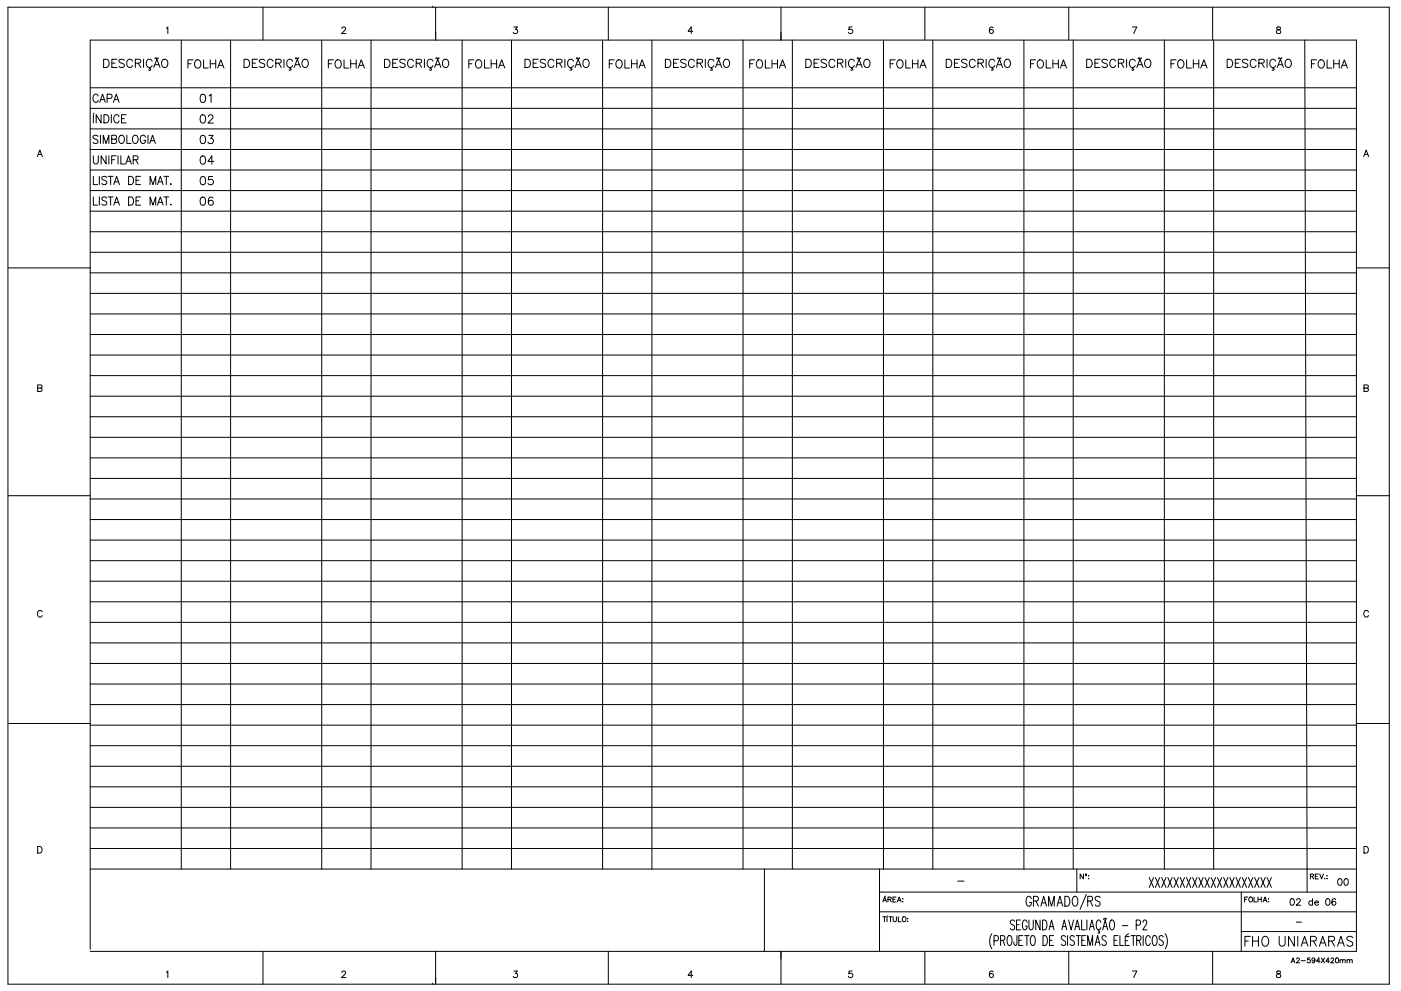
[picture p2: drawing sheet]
<svg xmlns="http://www.w3.org/2000/svg" width="594mm" height="420mm" viewBox="0 0 594 420" stroke-linecap="round" stroke-linejoin="round" font-family="sans-serif">
<!-- layer: 0 -->
<g fill="none" stroke="#000" stroke-width=".42">
<path d="M3.4 3.1h585.7v414.2h-585.7zM70.5 12l.7-.6v2.8M76.9 17v351.5M97.8 17v351.5M111.5 3.1v13.9M136.4 17v351.5M145 12.1l.5-.7h.5l.6 .6-.4 .9-1.4 1.3h1.9M157.3 17v351.5M183.5 3.1h.1M184.7 3.1v13.9M196 17v351.5M216.9 17v351.5"/>
<path d="M217.9 11.4h1.5l-.8 1.1a.93 .93 0 0 1 .7 1.5 .93 .93 0 0 1-1.7-.3M255.5 17v351.5M258 3.1v13.9M276.4 17v351.5M293.8 13.3h-2l1.3-1.9v2.8M315.1 17v351.5M331.2 3.1v13.9M336 17v351.5M361.4 11.4h-1.4l-.1 1.2a.99 .99 0 0 1 1.5 0 .99 .99 0 0 1-.2 1.5 .99 .99 0 0 1-1.4-.4M374.6 17v351.5M392.2 3.1v13.9M395.5 17v351.5"/>
<path d="M421.1 11.8l-.1-.2a.9 .9 0 0 0-1.3 .4v1.8a.86 .86 0 0 0 1.4 .1 .86 .86 0 0 0-.4-1.4 .86 .86 0 0 0-1.2 .8M434.2 17v351.5M453.2 3.1v13.9M455.1 17v351.5M480.2 11.4h1.9l-1.4 2.8M493.7 17v351.5M514.2 3.1v13.9M514.6 17v351.5M541.5 11.6v.8l1.2 .4 .4 .5a.93 .93 0 0 1-.9 1 .93 .93 0 0 1-1-1l1.8-1.2-.2-.5zM553.3 17l1 361.2M38.2 37.2h537M43.9 25.1h1.2a1.86 1.86 0 0 1 1.2 1.8 1.86 1.86 0 0 1-1.2 1.7h-1.2z"/>
<path d="M47.4 26.8h1.4M49.6 25.1h-2.2v3.5h2.2M52.7 25.6a1.32 1.32 0 0 0-1.2-.5 1.32 1.32 0 0 0-1.1 .9l.3 .4 1.7 .7 .3 1a1.54 1.54 0 0 1-2.3 0M56.2 26a1.28 1.28 0 0 0-1.4-.9 1.28 1.28 0 0 0-1.1 1.3v.9a1.28 1.28 0 0 0 1.1 1.3 1.28 1.28 0 0 0 1.4-.8M57.4 26.8l2-.2 .3-.5-.2-.6-.6-.4h-1.5v3.5M58.6 26.8l1.1 1.8M60.9 25.1v3.5M63.4 28.6v.5l.5 .2v.3h-.9M64.5 26a1.29 1.29 0 0 0-1.4-.9 1.29 1.29 0 0 0-1.1 1.3v.9a1.29 1.29 0 0 0 1.1 1.3 1.29 1.29 0 0 0 1.4-.8M65.2 28.6l1.3-3.5 1.3 3.5M65.7 27.4h1.6M67.1 24.5l-.3 .4-.8-.4-.3 .5"/>
<path d="M69.2 25.3a1.74 1.74 0 0 1 2.1 1.2 1.74 1.74 0 0 1-1.1 2.1 1.82 1.82 0 0 1-1.7-1.3 1.82 1.82 0 0 1 .7-2zM103.5 25.1h1.2a1.86 1.86 0 0 1 1.2 1.8 1.86 1.86 0 0 1-1.2 1.7h-1.2zM107 26.8h1.3M109.1 25.1h-2.1v3.5h2.1M112.3 25.6a1.32 1.32 0 0 0-1.3-.5 1.32 1.32 0 0 0-1 .9l.3 .4 1.7 .7 .3 1a1.54 1.54 0 0 1-2.3 0M115.8 26a1.28 1.28 0 0 0-1.5-.9 1.28 1.28 0 0 0-1 1.3v.9a1.28 1.28 0 0 0 1 1.3 1.28 1.28 0 0 0 1.5-.8M116.9 26.8l2-.2 .4-.5-.2-.6-.7-.4h-1.5v3.5M118.1 26.8l1.2 1.8M120.4 25.1v3.5M122.9 28.6v.5l.5 .2v.3h-.8M124.1 26a1.28 1.28 0 0 0-1.5-.9 1.28 1.28 0 0 0-1 1.3v.9a1.28 1.28 0 0 0 1 1.3 1.28 1.28 0 0 0 1.5-.8M124.7 28.6l1.4-3.5 1.3 3.5"/>
<path d="M125.2 27.4h1.7M126.7 24.5l-.3 .4-.9-.4-.3 .5M128.4 25.6a1.29 1.29 0 0 1 1.5-.4 1.29 1.29 0 0 1 .8 1.2v.9a1.33 1.33 0 0 1-1.3 1.3 1.33 1.33 0 0 1-1.3-1.3zM163 25.1h1.2a1.86 1.86 0 0 1 1.2 1.8 1.86 1.86 0 0 1-1.2 1.7h-1.2zM166.5 26.8h1.4M168.7 25.1h-2.2v3.5h2.2M171.8 25.6a1.31 1.31 0 0 0-1.2-.5 1.31 1.31 0 0 0-1.1 .9l.3 .4 1.7 .7 .3 1a1.52 1.52 0 0 1-2.3 0M175.3 26a1.28 1.28 0 0 0-1.4-.9 1.28 1.28 0 0 0-1.1 1.3v.9a1.28 1.28 0 0 0 1.1 1.3 1.28 1.28 0 0 0 1.4-.8M176.5 26.8l2-.2 .3-.5-.1-.6-.7-.4h-1.5v3.5M177.6 26.8l1.2 1.8M180 25.1v3.5M182.5 28.6v.5h.3l.2 .5h-.9"/>
<path d="M183.6 26a1.28 1.28 0 0 0-1.4-.9 1.28 1.28 0 0 0-1.1 1.3v.9a1.28 1.28 0 0 0 1.1 1.3 1.28 1.28 0 0 0 1.4-.8M184.3 28.6l1.3-3.5 1.3 3.5M184.8 27.4h1.7M186.2 24.5l-.3 .4-.8-.4-.3 .5M188.3 25.3a1.74 1.74 0 0 1 2.1 1.2 1.74 1.74 0 0 1-1.1 2.1 1.82 1.82 0 0 1-1.7-1.3 1.82 1.82 0 0 1 .7-2zM222.6 25.1h1.2a1.86 1.86 0 0 1 1.2 1.8 1.86 1.86 0 0 1-1.2 1.7h-1.2zM226.1 26.8h1.3M228.2 25.1h-2.1v3.5h2.1M231.4 25.6a1.31 1.31 0 0 0-1.3-.5 1.31 1.31 0 0 0-1 .9l.3 .4 1.7 .7 .3 1a1.52 1.52 0 0 1-2.3 0M234.9 26a1.29 1.29 0 0 0-1.5-.9 1.29 1.29 0 0 0-1 1.3v.9a1.29 1.29 0 0 0 1 1.3 1.29 1.29 0 0 0 1.5-.8M236 26.8l2-.2 .4-.5-.2-.6-.7-.4h-1.5v3.5M237.2 26.8l1.2 1.8"/>
<path d="M239.5 25.1v3.5M242 28.6v.5h.4l.1 .5h-.8M243.2 26a1.28 1.28 0 0 0-1.5-.9 1.28 1.28 0 0 0-1 1.3v.9a1.28 1.28 0 0 0 1 1.3 1.28 1.28 0 0 0 1.5-.8M243.8 28.6l1.4-3.5 1.3 3.5M244.3 27.4h1.7M245.8 24.5l-.3 .4-.8-.4-.4 .5M247.8 25.3a1.74 1.74 0 0 1 2.1 1.2 1.74 1.74 0 0 1-1.1 2.1 1.82 1.82 0 0 1-1.7-1.3 1.82 1.82 0 0 1 .7-2zM282.1 25.1h1.2a1.86 1.86 0 0 1 1.2 1.8 1.86 1.86 0 0 1-1.2 1.7h-1.2zM285.6 26.8h1.4M287.8 25.1h-2.2v3.5h2.2M290.9 25.6a1.32 1.32 0 0 0-1.2-.5 1.32 1.32 0 0 0-1.1 .9l.3 .4 1.7 .7 .3 1a1.53 1.53 0 0 1-2.3 0M294.4 26a1.29 1.29 0 0 0-1.4-.9 1.29 1.29 0 0 0-1.1 1.3v.9a1.29 1.29 0 0 0 1.1 1.3 1.29 1.29 0 0 0 1.4-.8"/>
<path d="M295.6 26.8l2-.2 .3-.5-.2-.6-.6-.4h-1.5v3.5M296.7 26.8l1.2 1.8M299.1 25.1v3.5M301.6 28.6v.5h.3l.2 .5h-.9M302.7 26a1.28 1.28 0 0 0-1.4-.9 1.28 1.28 0 0 0-1.1 1.3v.9a1.28 1.28 0 0 0 1.1 1.3 1.28 1.28 0 0 0 1.4-.8M303.4 28.6l1.3-3.5 1.4 3.5M303.9 27.4h1.7M305.3 24.5l-.3 .4-.8-.4-.3 .5M307.4 25.3a1.74 1.74 0 0 1 2.1 1.2 1.74 1.74 0 0 1-1.1 2.1 1.82 1.82 0 0 1-1.7-1.3 1.82 1.82 0 0 1 .7-2zM341.7 25.1h1.2a1.86 1.86 0 0 1 1.2 1.8 1.86 1.86 0 0 1-1.2 1.7h-1.2zM345.2 26.8h1.3M347.3 25.1h-2.1v3.5h2.1"/>
<path d="M350.5 25.6a1.32 1.32 0 0 0-1.3-.5 1.32 1.32 0 0 0-1 .9l.3 .4 1.7 .7 .3 1a1.54 1.54 0 0 1-2.3 0M354 26a1.28 1.28 0 0 0-1.5-.9 1.28 1.28 0 0 0-1 1.3v.9a1.28 1.28 0 0 0 1 1.3 1.28 1.28 0 0 0 1.5-.8M355.1 26.8l2-.2 .4-.5-.2-.6-.7-.4h-1.5v3.5M356.3 26.8l1.2 1.8M358.6 25.1v3.5M361.1 28.6v.5l.5 .2v.3h-.8M362.3 26a1.29 1.29 0 0 0-1.5-.9 1.29 1.29 0 0 0-1 1.3v.9a1.29 1.29 0 0 0 1 1.3 1.29 1.29 0 0 0 1.5-.8M362.9 28.6l1.4-3.5 1.3 3.5M363.4 27.4h1.7M364.9 24.5l-.3 .4-.9-.4-.3 .5M366.9 25.3a1.74 1.74 0 0 1 2.1 1.2 1.74 1.74 0 0 1-1.1 2.1 1.82 1.82 0 0 1-1.7-1.3 1.82 1.82 0 0 1 .7-2zM401.2 25.1h1.2a1.86 1.86 0 0 1 1.2 1.8 1.86 1.86 0 0 1-1.2 1.7h-1.2z"/>
<path d="M404.7 26.8h1.4M406.9 25.1h-2.2v3.5h2.2M410 25.6a1.32 1.32 0 0 0-1.2-.5 1.32 1.32 0 0 0-1.1 .9l.4 .4 1.6 .7 .3 1a1.54 1.54 0 0 1-2.3 0M413.5 26a1.28 1.28 0 0 0-1.4-.9 1.28 1.28 0 0 0-1.1 1.3v.9a1.28 1.28 0 0 0 1.1 1.3 1.28 1.28 0 0 0 1.4-.8M414.7 26.8l2-.2 .3-.5-.2-.6-.6-.4h-1.5v3.5M415.9 26.8l1.1 1.8M418.2 25.1v3.5M420.7 28.6v.5l.5 .2v.3h-.9M421.8 26a1.29 1.29 0 0 0-1.4-.9 1.29 1.29 0 0 0-1.1 1.3v.9a1.29 1.29 0 0 0 1.1 1.3 1.29 1.29 0 0 0 1.4-.8M422.5 28.6l1.3-3.5 1.3 3.5M423 27.4h1.6M424.4 24.5l-.3 .4-.8-.4-.3 .5"/>
<path d="M426.1 25.6a1.29 1.29 0 0 1 1.5-.4 1.29 1.29 0 0 1 .9 1.2v.9a1.33 1.33 0 0 1-1.4 1.3 1.33 1.33 0 0 1-1.3-1.3zM460.8 25.1h1.2a1.86 1.86 0 0 1 1.2 1.8 1.86 1.86 0 0 1-1.2 1.7h-1.2zM464.3 26.8h1.3M466.4 25.1h-2.1v3.5h2.1M469.6 25.6a1.32 1.32 0 0 0-1.3-.5 1.32 1.32 0 0 0-1 .9l.3 .4 1.7 .7 .3 1a1.54 1.54 0 0 1-2.3 0M473.1 26a1.28 1.28 0 0 0-1.5-.9 1.28 1.28 0 0 0-1 1.3v.9a1.28 1.28 0 0 0 1 1.3 1.28 1.28 0 0 0 1.5-.8M474.2 26.8l2-.2 .4-.5-.2-.6-.7-.4h-1.5v3.5M475.4 26.8l1.2 1.8M477.7 25.1v3.5M480.2 28.6v.5l.5 .2v.3h-.8M481.4 26a1.28 1.28 0 0 0-1.5-.9 1.28 1.28 0 0 0-1 1.3v.9a1.28 1.28 0 0 0 1 1.3 1.28 1.28 0 0 0 1.5-.8M482 28.6l1.4-3.5 1.3 3.5"/>
<path d="M482.5 27.4h1.7M484 24.5l-.3 .4-.8-.4-.4 .5M485.7 25.6a1.29 1.29 0 0 1 1.5-.4 1.29 1.29 0 0 1 .8 1.2v.9a1.33 1.33 0 0 1-1.3 1.3 1.33 1.33 0 0 1-1.3-1.3zM520.3 25.1h1.2a1.86 1.86 0 0 1 1.2 1.8 1.86 1.86 0 0 1-1.2 1.7h-1.2zM523.8 26.8h1.4M526 25.1h-2.2v3.5h2.2M529.1 25.6a1.31 1.31 0 0 0-1.2-.5 1.31 1.31 0 0 0-1.1 .9l.3 .4 1.7 .7 .3 1a1.52 1.52 0 0 1-2.3 0M532.6 26a1.28 1.28 0 0 0-1.4-.9 1.28 1.28 0 0 0-1.1 1.3v.9a1.28 1.28 0 0 0 1.1 1.3 1.28 1.28 0 0 0 1.4-.8M533.8 26.8l2-.2 .3-.5-.1-.6-.7-.4h-1.5v3.5M535 26.8l1.1 1.8M537.3 25.1v3.5M539.8 28.6v.5h.3l.2 .5h-.9"/>
<path d="M540.9 26a1.28 1.28 0 0 0-1.4-.9 1.28 1.28 0 0 0-1.1 1.3v.9a1.28 1.28 0 0 0 1.1 1.3 1.28 1.28 0 0 0 1.4-.8M541.6 28.6l1.3-3.5 1.4 3.5M542.1 27.4h1.7M543.5 24.5l-.3 .4-.8-.4-.3 .5M545.2 25.6a1.29 1.29 0 0 1 1.5-.4 1.29 1.29 0 0 1 .9 1.2v.9a1.33 1.33 0 0 1-1.4 1.3 1.33 1.33 0 0 1-1.3-1.3zM38.2 45.9h537M38.2 54.7h537M39.6 48.6v3.5M39.9 48l-.3 .3M42.9 48.6v3.5l-2.1-3.5v3.5M44.1 48.6a1.78 1.78 0 0 1 2.1 1.8 1.78 1.78 0 0 1-2.1 1.7zM47.2 48.6v3.5"/>
<path d="M50.5 49.5a1.15 1.15 0 0 0-1.4-.9 1.15 1.15 0 0 0-.8 1.4v.8a1.15 1.15 0 0 0 .8 1.3 1.15 1.15 0 0 0 1.4-.8M51.5 50.3h1.2M53.5 48.6h-2v3.5h2M15.8 66.4l1.1-2.8 1.1 2.8M16.2 65.5h1.4M38.2 72.1h537M38.2 63.4h537M578.2 66.4l1.1-2.8 1.1 2.8M578.6 65.5h1.4M38.2 98.2h537M38.2 80.8h537M38.2 89.5h537"/>
<path d="M3.4 113.6h34.9M38.2 115.7h537M38.2 107h537M575.2 113.6h14M38.2 133.1h537M38.2 124.4h537M38.2 159.3h537M38.2 150.5h537M38.2 141.8h537M16 164.5l1.6-.1 .2-.7-.6-.5h-1.2v2.8l1.7-.3 .1-.7-.6-.5M38.2 176.7h537M38.2 168h537"/>
<path d="M578.4 164.5l1.6-.1 .1-1-1.7-.2v2.8l1.7-.3 .1-.7-.6-.5M38.2 194.1h537M38.2 185.4h537M3.4 210.2h34.9M38.2 211.6h537M38.2 202.8h537M575.2 210.2h14M38.2 237.7h537M38.2 229h537M38.2 220.3h537M17.9 259.5a1.03 1.03 0 0 0-1.2-.7 1.03 1.03 0 0 0-.8 1.1v.7a1.02 1.02 0 0 0 .8 1 1.02 1.02 0 0 0 1.2-.7M38.2 255.1h537"/>
<path d="M38.2 246.4h537M580.3 259.5a1.03 1.03 0 0 0-1.2-.7 1.03 1.03 0 0 0-.8 1.1v.7a1.02 1.02 0 0 0 .8 1 1.02 1.02 0 0 0 1.2-.7M38.2 272.6h537M38.2 263.9h537M38.2 298.7h537M38.2 290h537M38.2 281.3h537M3.4 306.7h34.9M38.2 316.2h537M38.2 307.4h537M575.2 306.7h14M38.2 333.6h537"/>
<path d="M38.2 324.9h537M16 358.9h.9a1.48 1.48 0 0 1 1 1.4 1.48 1.48 0 0 1-1 1.4h-.9zM38.2 359.7h537M38.2 351h537M38.2 342.3h537M578.4 358.9h.9a1.48 1.48 0 0 1 1 1.4 1.48 1.48 0 0 1-1 1.4h-.9zM38.2 368.5h537M324.1 368.5v34.8M372.9 378.2h202.3M372.9 368.5v34.8M526.4 378.2v25.1M372.9 386.6h202.3"/>
<path d="M526.4 395h48.8M38.2 402.5v-385.5h537v386.4h-537M70.5 412.2l.7-.5v2.8M111.5 403.3v14M145 412.3l.5-.6h.5l.6 .5-.4 .9-1.4 1.4h1.9M183.5 417.3h.1M184.7 403.3v14M217.9 411.7h1.5l-.8 1.1a.93 .93 0 0 1 .7 1.5 .93 .93 0 0 1-1.7-.4M258 403.3v14M293.8 413.5h-2l1.3-1.8v2.8M331.2 403.3v14M361.4 411.7h-1.4l-.1 1.2a.99 .99 0 0 1 1.5 0 .99 .99 0 0 1-.2 1.4 .99 .99 0 0 1-1.4-.4"/>
<path d="M392.2 403.3v14M421.1 412.1l-.1-.3a.9 .9 0 0 0-1.3 .4v1.9a.86 .86 0 0 0 1.4 0 .86 .86 0 0 0-.4-1.3 .86 .86 0 0 0-1.2 .7M453.2 403.3v14M480.2 411.7h1.9l-1.4 2.8M514.2 403.3v14M541.5 411.8v.8l1.2 .4 .4 .5a.93 .93 0 0 1-.9 1 .93 .93 0 0 1-1-1l1.8-1.2-.2-.5z"/>
</g>
<!-- layer: Texto capa -->
<g fill="none" stroke="#000" stroke-width=".42">
<path d="M456.6 368.5v9.7M459.4 370.6v2l-1.4-2v2M460.2 371.3h.5M460.6 379.2l-2.6 6.4M461.7 371.3h.1M461.7 372.4h.1M487.3 372l1.9 4.2M489.2 372l-1.9 4.2M489.9 372l1.9 4.2M491.8 372l-1.9 4.2M492.6 372l1.8 4.2M494.4 372l-1.8 4.2"/>
<path d="M495.2 372l1.8 4.2M497 372l-1.8 4.2M497.8 372l1.9 4.2M499.7 372l-1.9 4.2M500.5 372l1.8 4.2M502.3 372l-1.8 4.2M503.1 372l1.8 4.2M504.9 372l-1.8 4.2M505.7 372l1.9 4.2M507.6 372l-1.9 4.2M508.4 372l1.8 4.2M510.2 372l-1.8 4.2"/>
<path d="M511 372l1.8 4.2M512.8 372l-1.8 4.2M513.6 372l1.9 4.2M515.5 372l-1.9 4.2M516.2 372l1.9 4.2M518.1 372l-1.9 4.2M518.9 372l1.8 4.2M520.7 372l-1.8 4.2M521.5 372l1.8 4.2M523.3 372l-1.8 4.2M524.1 372l1.9 4.2M526 372l-1.9 4.2"/>
<path d="M526.8 372l1.8 4.2M528.6 372l-1.8 4.2M529.4 372l1.8 4.2M531.2 372l-1.8 4.2M532 372l1.9 4.2M533.9 372l-1.9 4.2M534.7 372l1.8 4.2M536.5 372l-1.8 4.2M537.3 372l1.8 4.2M539.1 372l-1.8 4.2M555.6 371.5l1.2-.1 .1-.6-1.3-.2v2M556.3 371.5l.7 1.1"/>
<path d="M557.7 371.5h.8M559 370.6h-1.3v2h1.3M559.6 370.6l.8 2 .8-2M561.7 372.4l.1 .1M562.7 371.3h.1M562.7 372.4h.1M374.3 388.7h1.4M375 388.7v2.1M376.1 388.7v2.1M376.3 388.3l-.2 .2M376.9 388.7h1.4M377.6 388.7v2.1"/>
<path d="M378.7 388.7v1.5l.6 .6 .7-.3 .1-1.8M380.9 388.7v2.1h1.2M382.8 389l.2-.2a.94 .94 0 0 1 1.2 1 .94 .94 0 0 1-1.4 .7zM384.9 389.4h.1M384.9 390.6h.1M420.6 395.9a5.9 5.9 0 0 0 0 6.4M421.5 398.9h1.2a1.21 1.21 0 0 0 .7-1.1 1.21 1.21 0 0 0-.7-1.1h-1.2v4.2M424.3 398.7l1.5-.2 .3-.6-.3-1-1.5-.2v4.2M425.2 398.7l.9 2.2M427.6 396.9l.2-.2a1.81 1.81 0 0 1 1.3 2.6l-.1 .6a.92 .92 0 0 1-.5 .8 .92 .92 0 0 1-.9 0l-.6-1.4 .2-1.6zM430.2 390.7a.97 .97 0 0 0-1.5-.4 .97 .97 0 0 0 .2 1.5l1.1 .7 .2 1.1a.99 .99 0 0 1-.9 .7 .99 .99 0 0 1-.9-.7M431 392h1.1"/>
<path d="M431.2 396.7v3.2l-.5 1-.6-.4-.2-1M432 398.7h1.1M432.7 390.1h-1.7v4.1h1.7M433.7 396.7h-1.7v4.2h1.7M434.5 396.7h1.9M435.4 396.7v4.2M435.5 391.1a.92 .92 0 0 0-.5-.9 .92 .92 0 0 0-.9 .1 3.2 3.2 0 0 0 .2 3.9 1.14 1.14 0 0 0 1.2-1.5h-.6M436.3 390.1v2.9l.1 .6 .7 .6 .9-.6 .1-3.5M437.3 381a1.04 1.04 0 0 0-1.6-.8 2.92 2.92 0 0 0 .3 4 1.2 1.2 0 0 0 1.3-1.6h-.7M437.4 396.9l.3-.2a1.8 1.8 0 0 1 1.3 2.6l-.1 .6a.92 .92 0 0 1-.5 .8 .92 .92 0 0 1-1 0l-.5-1.4 .1-1.6zM438.2 382l1.8-.2 .3-.6-.3-1-1.8-.2v4.2M439.3 382l1 2.2"/>
<path d="M441 390.1v4.1l-1.8-4.1v4.1M441.4 384.2l1.2-4.2 1.2 4.2M441.8 382.8h1.5M442.1 390.1h.9a2.74 2.74 0 0 1 0 4.1h-.9zM442.3 396.7h.9a2.74 2.74 0 0 1 0 4.2h-.9zM444.7 384.2v-4.2l1.1 4.2 1.2-4.2v4.2M444.8 394.2l1.1-4.1 1 4.1M445 398.7h1.1M445.2 392.8h1.4M446.8 396.7h-1.8v4.2h1.8M448.2 384.2l1.2-4.2 1.2 4.2M448.7 382.8h1.5"/>
<path d="M450.2 394.2l1.1-4.1 1 4.1M450.6 392.8h1.3M451.5 380h1.1a2.56 2.56 0 0 1 0 4.2h-1.1zM451.9 397.3a.97 .97 0 0 0-1.6-.4 .97 .97 0 0 0 .3 1.6l.8 .4a1.04 1.04 0 0 1 .4 1.4 1.04 1.04 0 0 1-1.5 .4l-.3-.4M452.7 396.7v4.2M453.1 390.1l1.1 4.1 1-4.1M455.3 380.2l.3-.2a1.82 1.82 0 0 1 1.5 2.6l-.2 .6a1.05 1.05 0 0 1-1 1 1.05 1.05 0 0 1-1.1-1l-.1-1.6zM455.6 397.3a.97 .97 0 0 0-1.6-.4 .97 .97 0 0 0 .3 1.6l.7 .4a1.04 1.04 0 0 1 .5 1.4 1.04 1.04 0 0 1-1.5 .4l-.3-.4M455.8 394.2l1-4.1 1.1 4.1M456.2 392.8h1.3M456.4 396.7h1.8M457.3 396.7v4.2"/>
<path d="M458.7 390.1v4.1h1.5M458.7 398.7h1.1M460.4 396.7h-1.7v4.2h1.7M460.9 390.1v4.1M461.2 382l1.8-.2 .3-.6-.3-1-1.8-.2v4.2M461.9 394.2l1.1-4.1 1 4.1M462.3 382l1 2.2M462.3 392.8h1.3M464.8 399.5h1.3M465.9 394.2l.4 1.2h-.7M466.5 380.6a1.05 1.05 0 0 0-1.4-.6 1.05 1.05 0 0 0-.6 1.4l1.4 .8a1.11 1.11 0 0 1 .3 1.8 1.11 1.11 0 0 1-1.8-.4M466.8 391.1a.92 .92 0 0 0-.5-.9 .92 .92 0 0 0-.9 .1 3.2 3.2 0 0 0 .2 3.9 1.02 1.02 0 0 0 1.2-1"/>
<path d="M467.6 394.2l1-4.1 1.1 4.1M468 392.8h1.3M469.1 397.3a.97 .97 0 0 0-1.6-.4 .97 .97 0 0 0 .3 1.6l.8 .4a1.04 1.04 0 0 1 .5 1.4 1.04 1.04 0 0 1-1.6 .4l-.2-.4M469.1 389.3l-.2 .5-.7-.4-.2 .5M471 390.3l.3-.2a1.82 1.82 0 0 1 1.3 2.6l-.1 .5a.93 .93 0 0 1-.5 .9 .93 .93 0 0 1-1-.1l-.5-1.3v-1.1zM472.4 398.7h1M474.1 396.7h-1.7v4.2h1.7M474.9 396.7v4.2h1.6M475.9 392.5h2.3M477.1 398.9h1.1M478.6 395.9l-1.2 .8M478.8 397.1h-1.7v3.8h1.7"/>
<path d="M479.6 396.7h1.9M480.6 396.7v4.2M481.8 392.3l1.6-.3 .2-.5-.2-1.2-1.6-.2v4.1M482 398.7l1.6-.2 .2-.6-.2-1-1.6-.2v4.2M482.9 398.7l.9 2.2M484.7 391.1l.1-.6a.89 .89 0 0 1 1.3-.2 .89 .89 0 0 1 0 1.3l-1.5 2.6h1.8M484.8 396.7v4.2M487.8 397.7a.92 .92 0 0 0-.5-.9 .92 .92 0 0 0-1 .1 3.2 3.2 0 0 0 .3 4 1.02 1.02 0 0 0 1.2-1M489.1 396.9l.3-.2a1.82 1.82 0 0 1 1.3 2.6l-.2 .6a.92 .92 0 0 1-.4 .8 .92 .92 0 0 1-1 0l-.5-1.4 .1-1.6zM493.3 397.3a.97 .97 0 0 0-1.6-.4 .97 .97 0 0 0 .3 1.6l.8 .4a1.04 1.04 0 0 1 .5 1.4 1.04 1.04 0 0 1-1.6 .4l-.2-.4M494.1 395.9a5.9 5.9 0 0 1 0 6.4M461.2 400.9v-4.2l1.1 4.2 1-4.2v4.2"/>
<path d="M464.4 400.9l1-4.2 1.1 4.2"/>
<circle cx="460.5" cy="370.8" r=".29"/>
</g>
<text font-size="7.9" x="527" y="402.5">FHO UNIARARAS</text>
<g font-size="7.1">
<text x="78.7" y="30">FOLHA</text>
<text x="138.3" y="30">FOLHA</text>
<text x="197.9" y="30">FOLHA</text>
<text x="257.5" y="30">FOLHA</text>
<text x="317.1" y="30">FOLHA</text>
<text x="376.4" y="30">FOLHA</text>
<text x="436" y="30">FOLHA</text>
<text x="495.7" y="30">FOLHA</text>
<text x="555.3" y="30">FOLHA</text>
<text x="84" y="44.8">01</text>
<text x="84" y="53.3">02</text>
<text x="38.5" y="62.1">SIMBOLOGIA</text>
<text x="84" y="62.1">03</text>
<text x="38.8" y="70.9">UNIFILAR</text>
<text x="84" y="70.9">04</text>
<text x="38.8" y="79.4">LISTA DE MAT.</text>
<text x="84" y="79.7">05</text>
<text x="38.8" y="88.2">LISTA DE MAT.</text>
<text x="84" y="88.2">06</text>
</g>
<text font-size="6.6" x="38.5" y="44.4">CAPA</text>
<g font-size="5.7">
<text x="566.2" y="376.4">00</text>
<text x="373.6" y="383.5">ÁREA:</text>
<text x="546.1" y="384.9">02</text>
<text x="554.2" y="384.9">de</text>
<text x="561.3" y="384.9">06</text>
</g>
<text font-size="5.3" x="546.5" y="409.6">A2-594X420mm</text>
<text font-size="4.9" x="526.7" y="383.5">FOLHA:</text>
<g font-size="2.6">
<text x="405.3" y="374.6">-</text>
<text x="548.9" y="392.3">-</text>
</g>
</svg>
